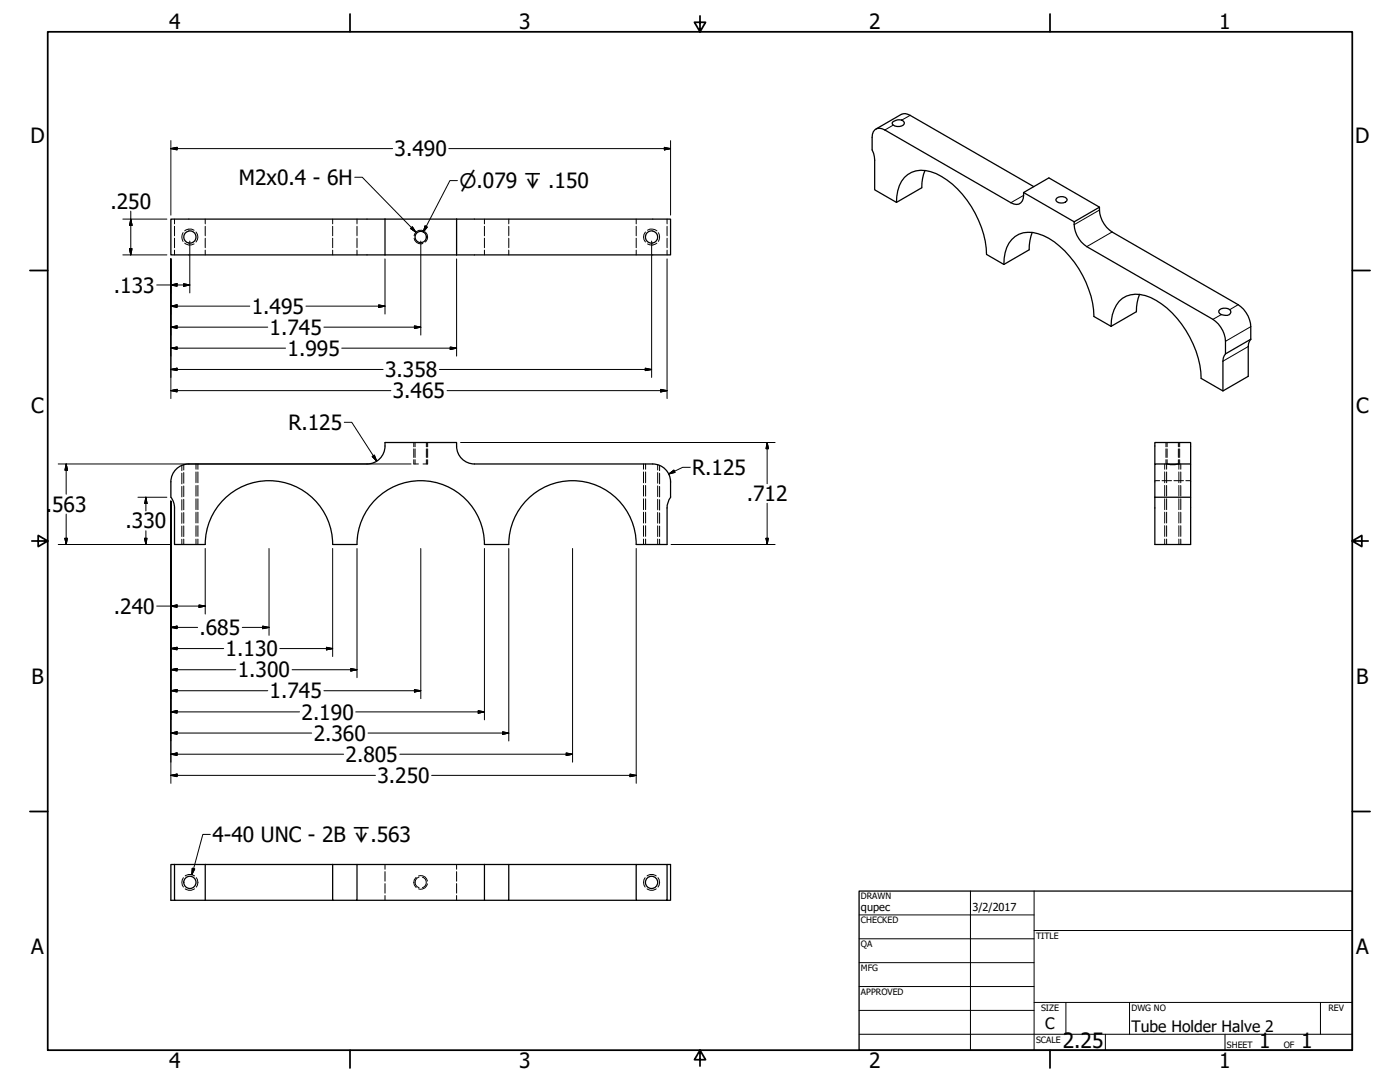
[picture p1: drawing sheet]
<svg xmlns="http://www.w3.org/2000/svg" width="559mm" height="432mm" viewBox="0 0 559 432" stroke-linecap="round" stroke-linejoin="round" font-family="sans-serif">
<!-- layer: Visible (ANSI) -->
<g fill="none" stroke="#000" stroke-width=".51">
<path d="M348.1 54.8v5l.6 1.4 .4 2.7v11.9l8.7 5M353.2 51.9l50.3 29a3.1 3.1 0 0 0 3.6 .4 3.1 3.1 0 0 0 1.5-3.3v-1.2l10.1-5.8 20.1 11.7M356.3 48.7l.5-.3a3 3 0 0 1 4.1 .4 1.65 1.65 0 0 1-1.9 1.7 2.41 2.41 0 0 1-2.9-1.4zM363.3 46l49.3 28.5M369.2 68.1a17.1 17.1 0 0 0-1.3 6.8l-10.1 5.9M408.6 76.8l20.2 11.7M421.8 79.1a2.79 2.79 0 0 1 4.2 .6 2.64 2.64 0 0 1-4.5 .4l-.1-.5zM68.2 87.4h199.5v14.3h-199.5zM153.7 87.4v14.3M182.2 87.4v14.3M357.8 80.8a12.4 12.4 0 0 1 6.1-12 13.1 13.1 0 0 1 11.9 1.6 39.4 39.4 0 0 1 18 31.1l6.9 4M412 92.8a18.7 18.7 0 0 0-1.2 6.9l-10.1 5.8"/>
<path d="M433.8 98.4l50.3 29M438.8 83.8v-1.1l-10 5.8v1.2M443.9 92.6l50.3 29M400.7 105.5a12.4 12.4 0 0 1 6-12 13.1 13.1 0 0 1 12 1.6 39.7 39.7 0 0 1 17.9 31.2l6.9 3.9M454.9 117.5a17.7 17.7 0 0 0-1.3 6.9l-10.1 5.8M443.5 130.2a13.8 13.8 0 0 1 4.5-11.1 11.3 11.3 0 0 1 11.3-.4 38.9 38.9 0 0 1 20 29.8l.1 2.5 8.7 5 10.1-5.8v-11.9M486.9 123.6a3.3 3.3 0 0 1 4.3 .4 1.55 1.55 0 0 1-.5 1.6 1.55 1.55 0 0 1-1.6 .3 2.27 2.27 0 0 1-2.6-1.8zM489.1 136.2v5l-.8 1.7-.2 1.2v11.9M499.2 130.4v5M68.2 198.4v-6.1a7.1 7.1 0 0 1 7.2-7.1h71.1a7.3 7.3 0 0 0 7.2-8.6h28.5a7.3 7.3 0 0 0 7.2 8.6h71.1a7.1 7.1 0 0 1 7.2 7.1v6.1M68.2 198.4l1.2 2.4 .3 1.9M267.7 198.4l-1 1.8-.4 2.5"/>
<path d="M460.9 185.2v-8.6h14.3v8.6M465.7 185.2l1.6 .2 3.2-.2M465.7 185.2h-4.8v32.1h14.3v-18.9h-14.3M465.7 185.2h4.8M470.5 185.2h4.7v13.2M69.7 202.7v14.6h12.2M81.9 217.3a25.4 25.4 0 0 1 25.5-25.5 25.4 25.4 0 0 1 25.4 25.5M132.8 217.3h9.7M142.5 217.3a25.4 25.4 0 0 1 25.4-25.5 25.4 25.4 0 0 1 25.5 25.5M193.4 217.3h9.7M203.1 217.3a25.4 25.4 0 0 1 25.4-25.5 25.4 25.4 0 0 1 25.4 25.5M266.3 202.7v14.6h-12.4"/>
<path d="M69.7 345h-1.5v14.3h1.5M69.7 345v14.3h12.2M69.7 345h184.2M81.9 359.3h50.9M81.9 345v14.3M132.8 345v14.3h9.7v-14.3M142.5 359.3h50.9M193.4 345v14.3h9.7v-14.3M203.1 359.3h50.8M253.9 345h12.4v14.3h-12.4zM266.3 345h1.4v14.3h-1.4"/>
<circle cx="75.8" cy="94.6" r="2.44"/>
<circle cx="167.9" cy="94.6" r="2.25"/>
<circle cx="260.1" cy="94.6" r="2.44"/>
<circle cx="75.8" cy="352.1" r="2.44"/>
<circle cx="260.1" cy="352.1" r="2.44"/>
</g>
<!-- layer: Hidden (ANSI) -->
<g fill="none" stroke="#000" stroke-width=".4">
<path d="M69.7 87.4v1.9M69.7 90.3v3.8M69.7 95.1v3.8M69.7 99.8v1.9M81.9 87.4v1.9M81.9 90.3v3.8M81.9 95.1v3.8M81.9 99.8v1.9M132.8 87.4v1.9M132.8 90.3v3.8M132.8 95.1v3.8M132.8 99.8v1.9"/>
<path d="M142.5 87.4v1.9M142.5 90.3v3.8M142.5 95.1v3.8M142.5 99.8v1.9M193.4 87.4v1.9M193.4 90.3v3.8M193.4 95.1v3.8M193.4 99.8v1.9M203.1 87.4v1.9M203.1 90.3v3.8M203.1 95.1v3.8M203.1 99.8v1.9"/>
<path d="M253.9 87.4v1.9M253.9 90.3v3.8M253.9 95.1v3.8M253.9 99.8v1.9M266.3 87.4v1.9M266.3 90.3v3.8M266.3 95.1v3.8M266.3 99.8v1.9M165.7 176.6v1.7M165.7 179.1v3.5M170.2 176.6v1.7M170.2 179.1v3.5"/>
<path d="M465.8 176.6v1.7M465.8 179.1v3.5M470.3 176.6v1.7M470.3 179.1v3.5M73.3 185.4v2.2M73.3 188.6v4.2M73.3 193.9v4.3M73.3 199.3v4.2M78.2 185.2v2.1M78.2 188.3v4.4M78.2 193.7v4.3M78.2 199.1v4.3"/>
<path d="M165.2 185.2h1.8M165.7 183.5v1.7M168.8 185.2h1.9M170.2 183.5v1.7M257.7 185.2v2.1M257.7 188.3v4.4M257.7 193.7v4.3M257.7 199.1v4.3M262.5 185.4v2.2M262.5 188.6v4.2M262.5 193.9v4.3M262.5 199.3v4.2"/>
<path d="M460.9 191.8h2M463.8 191.8h3.8M465.6 185.2v2.1M465.6 188.3v4.4M465.6 193.7v4.3M465.6 199.1v4.3M465.8 183.5v1.7M468.6 191.8h3.8M470.3 183.5v1.7M470.5 185.2v2.1M470.5 188.3v4.4M470.5 193.7v4.3"/>
<path d="M470.5 199.1v4.3M473.3 191.8h1.9M73.3 204.5v4.3M73.3 209.9v4.2M73.3 215.1v2.2M78.2 204.4v4.3M78.2 209.8v4.3M78.2 215.1v2.2M257.7 204.4v4.3M257.7 209.8v4.3M257.7 215.1v2.2M262.5 204.5v4.3"/>
<path d="M262.5 209.9v4.2M262.5 215.1v2.2M465.6 204.4v4.3M465.6 209.8v4.3M465.6 215.1v2.2M470.5 204.4v4.3M470.5 209.8v4.3M470.5 215.1v2.2M153.7 345v1.9M153.7 347.9v3.8M153.7 352.6v3.8M153.7 357.4v1.9"/>
<path d="M167.3 350a2.22 2.22 0 0 0-1.6 2.1 2.22 2.22 0 0 0 1.6 2.2M168.6 350.1a2.18 2.18 0 0 1 1.6 2.1 2.18 2.18 0 0 1-1.6 2.1M182.2 345v1.9M182.2 347.9v3.8M182.2 352.6v3.8M182.2 357.4v1.9"/>
</g>
<!-- layer: Hidden Narrow (ANSI) -->
<g fill="none" stroke="#000" stroke-width=".4">
<path d="M73.1 92.8a3.3 3.3 0 0 0 0 3.5M73.7 97l.5 .4a3.2 3.2 0 0 0 3.3-.1M77.5 91.9a3.3 3.3 0 0 0-3.8 .2M78.2 92.6a3 3 0 0 1 0 4M165.3 95.1a2.65 2.65 0 0 0 3.5 2.1M168.8 92a2.64 2.64 0 0 0-3.5 2M169.7 92.6a2.58 2.58 0 0 1 0 4M257.6 92.6a3 3 0 0 0 0 4M258.4 91.9a3.4 3.4 0 0 1 3.8 .2M262.2 97l-.6 .4a3 3 0 0 1-3.2-.1M262.8 92.8a3.3 3.3 0 0 1 0 3.5M165.2 176.6v1.7"/>
<path d="M165.2 179.1v3.5M170.7 176.6v1.7M170.7 179.1v3.5M465.4 176.6v1.7M465.4 179.1v3.5M470.9 176.6v1.7M470.9 179.1v3.5M72.6 185.7v2.1M72.6 188.8v4.3M72.6 194.1v4.2M72.6 199.4v4.2M79 185.2v2.1"/>
<path d="M79 188.3v4.4M79 193.7v4.3M79 199.1v4.3M165.2 183.5v1.7M170.7 183.5v1.7M256.9 185.2v2.1M256.9 188.3v4.4M256.9 193.7v4.3M256.9 199.1v4.3M263.3 185.7v2.1M263.3 188.8v4.3M263.3 194.1v4.2"/>
<path d="M263.3 199.4v4.2M464.9 185.2v2.1M464.9 188.3v4.4M464.9 193.7v4.3M464.9 199.1v4.3M465.4 183.5v1.7M470.9 183.5v1.7M471.3 185.2v2.1M471.3 188.3v4.4M471.3 193.7v4.3M471.3 199.1v4.3M72.6 204.7v4.2"/>
<path d="M72.6 209.9v4.2M72.6 215.2v2.1M79 204.4v4.3M79 209.8v4.3M79 215.1v2.2M256.9 204.4v4.3M256.9 209.8v4.3M256.9 215.1v2.2M263.3 204.7v4.2M263.3 209.9v4.2M263.3 215.2v2.1M464.9 204.4v4.3"/>
<path d="M464.9 209.8v4.3M464.9 215.1v2.2M471.3 204.4v4.3M471.3 209.8v4.3M471.3 215.1v2.2M73.2 350.3a3.1 3.1 0 0 0 0 3.7M73.9 349.6a3.1 3.1 0 0 1 3.8 0M73.9 354.7a3.1 3.1 0 0 0 3.8 0M78.4 350.3a3.1 3.1 0 0 1 0 3.7M166.1 350.1a2.58 2.58 0 0 0 0 4M167.1 349.6a2.71 2.71 0 0 1 3.5 2M170.6 352.7a2.7 2.7 0 0 1-3.5 2"/>
<path d="M257.5 350.3a3.1 3.1 0 0 0 0 3.7M258.3 349.6a3 3 0 0 1 3.6 0M258.3 354.7a3 3 0 0 0 3.6 0M262.6 350.3a3.1 3.1 0 0 1 0 3.7"/>
</g>
<!-- layer: Visible Narrow (ANSI) -->
<path d="M356.6 49.9l-3.4 2M363.3 46l-3.4 1.9M408.6 78l-5.1 2.9M438.8 83.8l-10 5.9M443.9 92.6l-10.1 5.8M487.5 125.5l-3.4 1.9M494.2 121.6l-3.3 2M498.2 138.3l-10.1 5.8M499.2 130.4l-10.1 5.8" fill="none" stroke="#000" stroke-width=".4"/>
<path d="M353.2 51.9a3.1 3.1 0 0 0-3.6-.4 3.1 3.1 0 0 0-1.5 3.3M363.3 46a3.5 3.5 0 0 0-3.6-.3l-10.1 5.8M428.8 89.7a11.2 11.2 0 0 0 5 8.7M438.8 83.8a11.2 11.2 0 0 0 5.1 8.8M484.1 127.4a11.4 11.4 0 0 1 5 8.8M494.2 121.6a11.4 11.4 0 0 1 5 8.8M498.2 138.3l.1-1.2 .9-1.7-10.1 5.8" fill="none" stroke="#000" stroke-width=".51"/>
<!-- layer: Border (ANSI) -->
<g fill="none" stroke="#000" stroke-width=".7">
<path d="M19 12.7h520.8v406.4h-520.8zM139.7 5.6v7.1M279.4 6.3v6.4l-2.2-3.8h4.4l-2.2 3.8M419.1 5.6v7.1M11.9 107.9h7.1M539.8 107.9h7.1M12.7 215.9h6.3l-3.8-2.2v4.4l3.8-2.2M539.8 215.9l3.8 2.2v-4.4l-3.8 2.2h6.3M11.9 323.8h7.1M539.8 323.8h7.1M139.7 419.1v7.1M279.4 419.1l2.2 3.8h-4.4l2.2-3.8v6.3"/>
<path d="M419.1 419.1v7.1"/>
</g>
<!-- layer: Title (ANSI) -->
<g fill="none" stroke="#000" stroke-width=".4">
<path d="M387.3 355.6v63.5M412.7 355.6v63.5M342.9 365.1h69.8M342.9 374.6h69.8M412.7 371.3h127.1M342.9 384.2h69.8M342.9 393.7h69.8M342.9 412.7h196.9M342.9 403.2h69.8M412.7 400h127.1M425.4 400v12.7M441.2 412.7v6.4"/>
<path d="M450.8 400v12.7M488.9 412.7v6.4M527 400v12.7"/>
</g>
<path d="M342.9 355.6h196.9v63.5h-196.9z" fill="none" stroke="#000" stroke-width=".51"/>
<!-- layer: Dimension (ANSI) -->
<g fill="none" stroke="#000" stroke-width=".4">
<path d="M68.2 59.3l2.5-.5v1zM68.2 59.3h88.5M68.2 56.1v29.8M179.1 59.3h88.6M265.2 58.8l2.5 .5-2.5 .5zM267.7 56.1v29.8M49 87.4h17.6M51.7 99.3h1l-.5 2.4zM52.2 87.4l.5 2.5h-1zM52.2 84.3v17.4M75.8 96.2v20.7M168 96.2v37.5"/>
<path d="M260.1 96.2v54.4M49 101.7h17.6M62.5 113.7h13.3M68.2 113.7l2.5-.5v1zM68.2 103.3v55.8M73.3 113.2l2.5 .5-2.5 .5zM153.7 103.3v22M182.2 103.3v38.8M266.3 103.3v55.8M68.2 122.2l2.5-.5v1zM68.2 130.6l2.5-.6v1.1zM68.2 138.9l2.5-.4v.9z"/>
<path d="M68.2 122.2h31.5M68.2 130.6h38.7M68.2 138.9h45.8M122.1 122.2h31.6M129.3 130.6h38.7M136.4 138.9h45.8M151.1 121.7l2.6 .5-2.6 .5zM165.4 130l2.6 .6-2.6 .5zM179.7 138.5l2.5 .4-2.5 .5zM68.2 147.4l2.5-.5v1zM68.2 155.9l2.5-.5v1zM68.2 147.4h84.7"/>
<path d="M68.2 155.9h87.8M175.4 147.4h84.7M178.4 155.9h87.9M257.6 146.9l2.5 .5-2.5 .5zM263.7 155.4l2.6 .5-2.6 .5zM137.4 168.5h3l10 15.5M183.8 176.6h125.6M306.2 176.6l.5 2.5h-.9zM306.2 176.6v16.4M23.2 185.2h140.9M26.4 185.2l.5 2.4h-1zM26.4 185.2v12"/>
<path d="M55.1 198.4h11.5M58.2 198.4l.5 2.5h-1zM58.2 198.4v5.5M148.6 182.2l.8-.6 1 2.4zM267 189.2l2-1.6 .4 .9zM275.5 186.5h-3l-5.5 2.7M23.2 217.3h44.9M25.9 214.8h1l-.5 2.5zM26.4 205.2v12.1M57.7 214.8h1l-.5 2.5zM58.2 211.8v5.5M68.2 200v112.6"/>
<path d="M81.9 218.9v26.1M107.4 218.9v34.7M132.8 218.9v43.1M142.5 218.9v51.5M168 218.9v59.9M193.4 218.9v68.4M203.1 218.9v76.8M228.5 218.9v85.3M253.9 218.9v93.7M267.8 217.3h41.6M305.8 214.8h.9l-.5 2.5zM306.2 200.9v16.4"/>
<path d="M62.5 241.9h19.4M68.2 241.9l2.5-.5v1zM68.2 250.4l2.5-.5v1zM68.2 258.8l2.5-.5v1zM68.2 250.4h10.7M68.2 258.8h21.1M79.4 241.4l2.5 .5-2.5 .5zM96.7 250.4h10.7M104.8 249.9l2.6 .5-2.6 .5zM111.7 258.8h21.1M130.3 258.3l2.5 .5-2.5 .5zM68.2 267.3l2.5-.5v1z"/>
<path d="M68.2 275.7l2.5-.5v1zM68.2 267.3h25.9M68.2 275.7h38.7M116.6 267.3h25.9M129.3 275.7h38.7M140 266.8l2.5 .5-2.5 .5zM165.4 275.2l2.6 .5-2.6 .5zM68.2 284.1l2.5-.5v1zM68.2 292.5l2.5-.5v1.1zM68.2 284.1h51.4M68.2 292.5h56.2M142 284.1h51.4"/>
<path d="M146.9 292.5h56.2M190.9 283.6l2.5 .5-2.5 .5zM200.6 292l2.5 .5-2.5 .6zM68.2 301l2.5-.5v1zM68.2 309.4l2.5-.5v1zM68.2 301h69M68.2 309.4h81.7M159.6 301h68.9M172.3 309.4h81.6M226 300.5l2.5 .5-2.5 .5zM251.5 308.9l2.4 .5-2.4 .5z"/>
</g>
<g fill="#000" stroke="#000" stroke-width=".4">
<path d="M68.2 59.3l2.5-.5zM68.2 59.3l2.5-.5v1zM265.2 59.8l2.5-.5zM265.2 58.8l2.5 .5-2.5 .5zM51.7 99.3l.5 2.4zM51.7 99.3h1l-.5 2.4zM52.2 87.4l.5 2.5zM52.2 87.4l.5 2.5h-1zM68.2 113.7l2.5-.5zM68.2 113.7l2.5-.5v1zM73.3 114.2l2.5-.5zM73.3 113.2l2.5 .5-2.5 .5z"/>
<path d="M68.2 122.2l2.5-.5zM68.2 122.2l2.5-.5v1zM68.2 130.6l2.5-.6zM68.2 130.6l2.5-.6v1.1zM68.2 138.9l2.5-.4zM68.2 138.9l2.5-.4v.9zM151.1 122.7l2.6-.5zM151.1 121.7l2.6 .5-2.6 .5zM165.4 131.1l2.6-.5zM165.4 130l2.6 .6-2.6 .5zM179.7 139.4l2.5-.5zM179.7 138.5l2.5 .4-2.5 .5z"/>
<path d="M68.2 147.4l2.5-.5zM68.2 147.4l2.5-.5v1zM68.2 155.9l2.5-.5zM68.2 155.9l2.5-.5v1zM257.6 147.9l2.5-.5zM257.6 146.9l2.5 .5-2.5 .5zM263.7 156.4l2.6-.5zM263.7 155.4l2.6 .5-2.6 .5zM306.2 176.6l.5 2.5zM306.2 176.6l.5 2.5h-.9zM26.4 185.2l.5 2.4zM26.4 185.2l.5 2.4h-1z"/>
<path d="M148.6 182.2l1.8 1.8zM148.6 182.2l.8-.6 1 2.4zM267 189.2l2-1.6zM267 189.2l2-1.6 .4 .9zM25.9 214.8l.5 2.5zM25.9 214.8h1l-.5 2.5zM57.7 214.8l.5 2.5zM57.7 214.8h1l-.5 2.5zM58.2 198.4l.5 2.5zM58.2 198.4l.5 2.5h-1zM305.8 214.8l.4 2.5zM305.8 214.8h.9l-.5 2.5z"/>
<path d="M68.2 241.9l2.5-.5zM68.2 241.9l2.5-.5v1zM68.2 250.4l2.5-.5zM68.2 250.4l2.5-.5v1zM68.2 258.8l2.5-.5zM68.2 258.8l2.5-.5v1zM79.4 242.4l2.5-.5zM79.4 241.4l2.5 .5-2.5 .5zM104.8 250.9l2.6-.5zM104.8 249.9l2.6 .5-2.6 .5zM130.3 259.3l2.5-.5zM130.3 258.3l2.5 .5-2.5 .5z"/>
<path d="M68.2 267.3l2.5-.5zM68.2 267.3l2.5-.5v1zM68.2 275.7l2.5-.5zM68.2 275.7l2.5-.5v1zM140 267.8l2.5-.5zM140 266.8l2.5 .5-2.5 .5zM165.4 276.2l2.6-.5zM165.4 275.2l2.6 .5-2.6 .5zM68.2 284.1l2.5-.5zM68.2 284.1l2.5-.5v1zM68.2 292.5l2.5-.5zM68.2 292.5l2.5-.5v1.1z"/>
<path d="M190.9 284.6l2.5-.5zM190.9 283.6l2.5 .5-2.5 .5zM200.6 293.1l2.5-.6zM200.6 292l2.5 .5-2.5 .6zM68.2 301l2.5-.5zM68.2 301l2.5-.5v1zM68.2 309.4l2.5-.5zM68.2 309.4l2.5-.5v1zM226 301.5l2.5-.5zM226 300.5l2.5 .5-2.5 .5zM251.5 309.9l2.4-.5zM251.5 308.9l2.4 .5-2.4 .5z"/>
</g>
<!-- layer: Symbol (ANSI) -->
<path d="M141.6 70.7h3l21.4 21.9M182.6 72.1h-3l-10.6 20.5M163.9 91.2l.7-.7 1.4 2.1zM169.7 90.2l.9 .4-1.6 2zM83.9 333h-2.9l-4.4 16.1M76.8 346.5l.9 .3-1.1 2.3z" fill="none" stroke="#000" stroke-width=".4"/>
<path d="M163.9 91.2l2.1 1.4zM163.9 91.2l.7-.7 1.4 2.1zM169.7 90.2l-.7 2.4zM169.7 90.2l.9 .4-1.6 2zM76.8 346.5l-.2 2.6zM76.8 346.5l.9 .3-1.1 2.3z" fill="#000" stroke="#000" stroke-width=".4"/>
<g font-size="8.4">
<text x="67.6" y="11.7">4</text>
<text x="207.3" y="11.7">3</text>
<text x="347" y="11.7">2</text>
<text x="486.7" y="11.7">1</text>
<text x="12.1" y="57">D</text>
<text x="541" y="57">D</text>
<text x="157.5" y="62.4">3.490</text>
<text x="95.4" y="73.8">M2x0.4 - 6H</text>
<text x="44.1" y="83.3">.250</text>
<text x="45.5" y="116.8">.133</text>
<text x="100.5" y="125.2">1.495</text>
<text x="107.6" y="133.5">1.745</text>
<text x="114.8" y="142">1.995</text>
<text x="153.7" y="150.5">3.358</text>
<text x="156.8" y="158.9">3.465</text>
<text x="12.4" y="165">C</text>
<text x="541.3" y="165">C</text>
<text x="115.1" y="171.6">R.125</text>
<text x="276.3" y="189.5">R.125</text>
<text x="298.1" y="200">.712</text>
<text x="18.3" y="204.3">.</text>
<text x="20.8" y="204.3">563</text>
<text x="50.1" y="210.9">.330</text>
<text x="45.5" y="244.9">.240</text>
<text x="79.6" y="253.4">.685</text>
<text x="90" y="261.9">1.130</text>
<text x="12.5" y="272.9">B</text>
<text x="94.9" y="270.3">1.300</text>
<text x="541.3" y="272.9">B</text>
<text x="107.6" y="278.7">1.745</text>
<text x="120.3" y="287.1">2.190</text>
<text x="125.2" y="295.6">2.360</text>
<text x="137.9" y="304">2.805</text>
<text x="150.6" y="312.5">3.250</text>
<text x="84.8" y="336">4-40 UNC - 2B ↧.563</text>
<text x="12.4" y="380.9">A</text>
<text x="541.3" y="380.9">A</text>
<text x="424.2" y="418.2">2.25</text>
<text x="502.6" y="418.3">1</text>
<text x="519.3" y="418.3">1</text>
<text x="67.6" y="426.2">4</text>
<text x="207.3" y="426.2">3</text>
<text x="347" y="426.2">2</text>
<text x="486.7" y="426.2">1</text>
</g>
<text font-size="8" x="183.4" y="75.1">⌀.079 ↧ .150</text>
<g font-size="6.3">
<text x="417.2" y="410.6">C</text>
<text x="451.6" y="411.9">Tube Holder Halve 2</text>
</g>
<g font-size="4.4">
<text x="343.7" y="363.5">qupec</text>
<text x="388.1" y="363.7">3/2/2017</text>
</g>
<g font-size="3.5">
<text x="343.7" y="358.9">DRAWN</text>
<text x="343.7" y="368.5">CHECKED</text>
<text x="413.5" y="374.6">TITLE</text>
<text x="343.7" y="378">QA</text>
<text x="343.7" y="387.5">MFG</text>
<text x="343.7" y="397.1">APPROVED</text>
<text x="415.5" y="403.4">SIZE</text>
<text x="451.6" y="403.4">DWG NO</text>
<text x="530.3" y="403.4">REV</text>
<text x="413.5" y="416.1">SCALE</text>
<text x="489.7" y="418.3">SHEET</text>
<text x="512.4" y="418.3">OF</text>
</g>
</svg>
